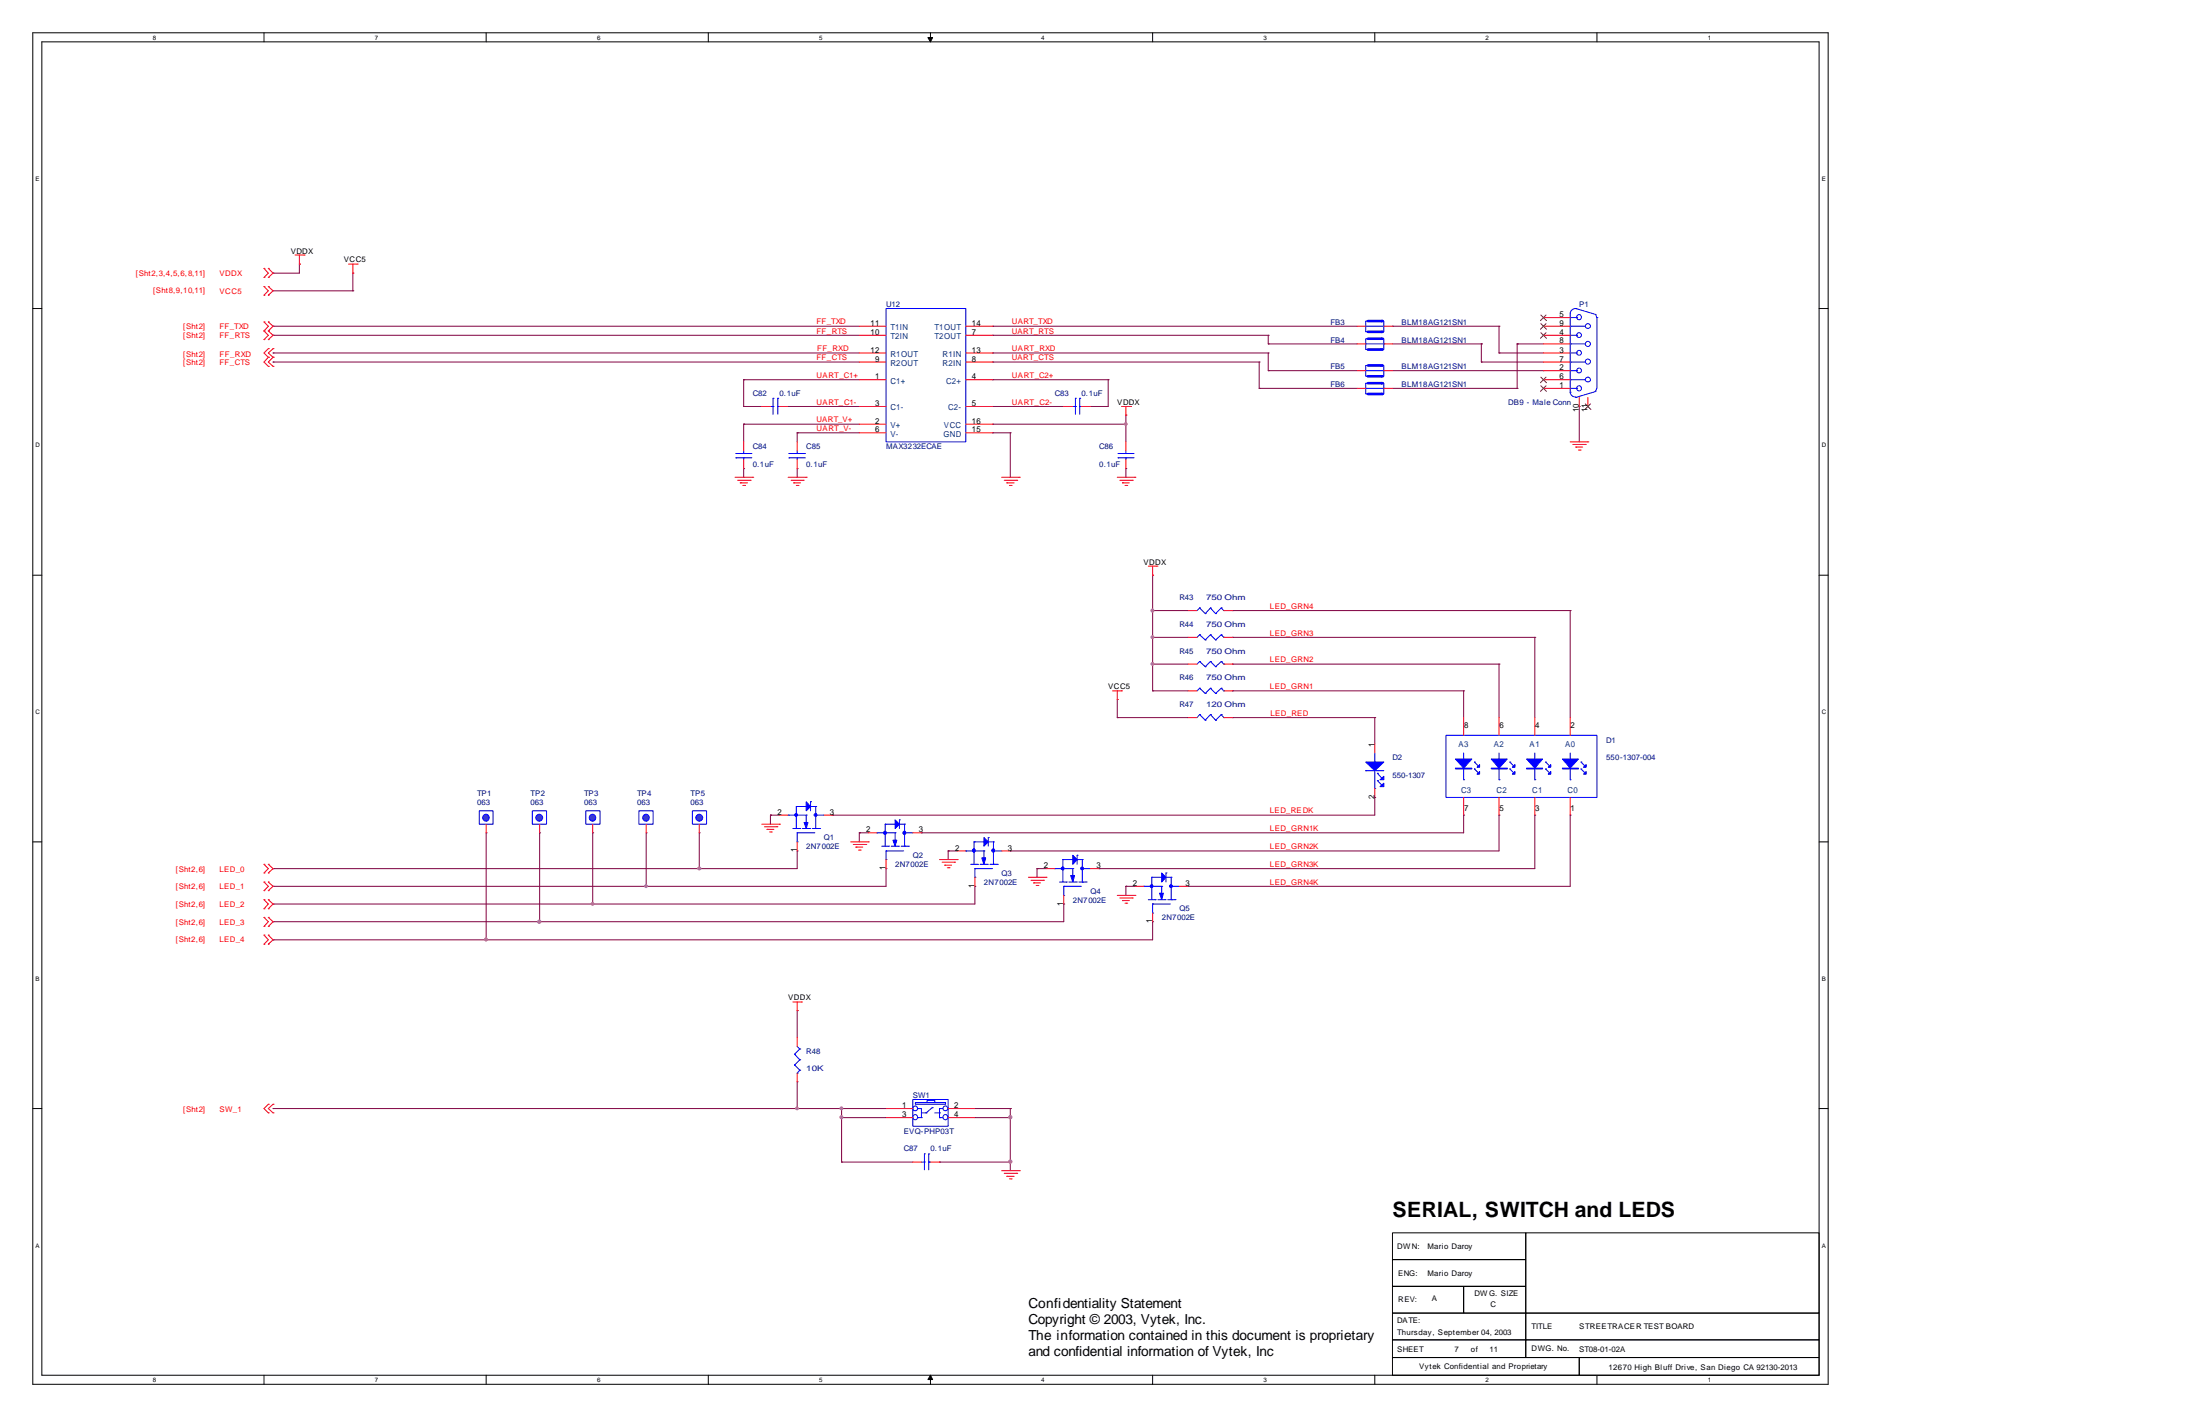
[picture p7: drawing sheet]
<svg xmlns="http://www.w3.org/2000/svg" width="432mm" height="279mm" viewBox="0 0 432 279" stroke-linecap="round" stroke-linejoin="round" font-family="sans-serif">
<g fill="none" stroke="#000" stroke-width=".2">
<path d="M6.4 6.4h352.4v265.2h-352.4zM8.2 8.2h348.8v261.6h-348.8zM51.8 6.4v1.8M95.4 6.4v1.8M139 6.4v1.8M182.6 6.4v1.8M226.2 6.4v1.8M269.8 6.4v1.8M313.4 6.4v1.8M6.4 60.5h1.8M357 60.5h1.8M6.4 112.9h1.8"/>
<path d="M357 112.9h1.8M6.4 165.2h1.8M357 165.2h1.8M6.4 217.5h1.8M357 217.5h1.8M273.3 241.9h26.2v5.2h-26.2zM273.3 247.1h26.2v5.3h-26.2zM273.3 257.6h26.2v5.3h-26.2zM273.3 252.4h14v5.2h-14zM287.3 252.4h12.2v5.2h-12.2zM299.5 241.9h57.5v15.7h-57.5zM299.5 257.6h57.5v5.3h-57.5z"/>
<path d="M51.8 269.8v1.8M95.4 269.8v1.8M139 269.8v1.8M182.6 269.8v1.8M226.2 269.8v1.8M269.8 269.8v1.8M273.3 262.9h26.2v3.5h-26.2zM273.3 266.4h36.7v3.4h-36.7zM299.5 262.9h57.5v3.5h-57.5zM310 266.4h47v3.4h-47zM313.4 269.8v1.8"/>
</g>
<g fill="#000" stroke="#000" stroke-width=".2">
<path d="M182.1 7.4h.9l-.4 .8z" fill-rule="evenodd"/>
<path d="M182.6 269.8l.4 .9h-.9z" fill-rule="evenodd"/>
</g>
<g fill="none" stroke="#800040" stroke-width=".2">
<path d="M53.6 53.6h.1M53.6 57.1h15.7M58.8 51.8h.1M58.8 51.8v1.8h-5.2M69.3 57.1h.1M69.3 53.6h.1M69.3 53.6v3.5M53.6 64h.1M53.6 71h.1M53.6 65.8h.1M53.6 69.3h.1M53.6 69.3h115.1"/>
<path d="M53.6 71h115.1M53.6 64h115.1M53.6 65.8h115.1M146 74.5h.1M146 79.8h.1M146 74.5v5.3M146 79.8h3.5M146 74.5h22.7M154.7 79.8h.1M154.7 79.8h14M194.8 64h.1M194.8 79.8h.1"/>
<path d="M194.8 71h.1M194.8 74.5h.1M194.8 69.3h.1M194.8 65.8h.1M194.8 69.3h54.1M194.8 71h52.3M194.8 79.8h14M194.8 64h71.6M194.8 74.5h22.7M194.8 65.8h54.1M214 79.8h.1M217.5 74.5h.1"/>
<path d="M217.5 74.5v5.3h-3.5M247.1 71h.1M247.1 76.2h.1M247.1 71v5.2M247.1 76.2h19.3M248.9 72.7h.1M248.9 65.8h.1M248.9 69.3h.1M248.9 67.5h.1M248.9 67.5h17.5M248.9 72.7h17.5M248.9 65.8v1.7"/>
<path d="M248.9 69.3v3.4M273.3 64h.1M273.3 67.5h17.4M273.3 64h20.9M273.3 72.7h29.6M273.3 76.2h24.5M290.7 71h.1M290.7 67.5h.1M290.7 71h12.2M290.7 67.5v3.5M294.2 69.3h.1M294.2 64h.1"/>
<path d="M294.2 69.3h8.7M294.2 64v5.3M297.8 67.5h.1M297.8 76.2h.1M297.8 67.5v8.7M297.8 67.5h5.1M302.9 72.7h.1M310 79.8h.1M310 79.8v6.9M146 91.9h.1M146 83.2h.1M146 83.2v3.5"/>
<path d="M146 91.9v1.7M146 83.2h22.7M156.5 91.9h.1M156.5 84.9h.1M156.5 84.9v1.8M156.5 91.9v1.7M156.5 84.9h12.2M194.8 83.2h.1M194.8 84.9h.1M194.8 84.9h3.5M194.8 83.2h26.2M198.3 84.9h.1"/>
<path d="M198.3 84.9v8.7M221 81.4h.1M221 91.9h.1M221 83.2h.1M221 81.4v5.3M221 91.9v1.7M226.2 112.9h.1M226.2 119.8h.1M226.2 112.9v22.7M226.2 119.8h7M241.9 119.8h.1M241.9 119.8h66.3"/>
<path d="M308.2 119.8h.1M308.2 119.8v21M219.3 137.2h.1M219.3 137.2v3.6M226.2 130.3h.1M226.2 135.6h.1M226.2 125.1h.1M226.2 125.1h7M226.2 130.3h7M226.2 135.6h7M241.9 125.1h.1M241.9 130.3h.1"/>
<path d="M241.9 135.6h.1M241.9 125.1h59.3M241.9 130.3h52.3M241.9 135.6h45.4M287.3 135.6h.1M287.3 135.6v5.2M294.2 130.3h.1M294.2 130.3v10.5M301.2 125.1h.1M301.2 125.1v15.7M151.2 159.9h.1M151.2 159.9v1.8"/>
<path d="M151.2 159.9h1.8M163.4 159.9h.1M219.3 140.8h.1M219.3 140.8h13.9M241.9 140.8h.1M241.9 140.8h27.9M269.8 156.5h.1M269.8 140.8h.1M269.8 156.5v3.4h-106.4M269.8 140.8v5.2M287.3 159.9h.1M287.3 159.9v3.5h-106.5"/>
<path d="M294.2 159.9h.1M294.2 159.9v7.1h-95.9M301.2 159.9h.1M301.2 159.9v10.5h-85.5M308.2 159.9h.1M308.2 159.9v14h-75M53.6 170.4h.1M53.6 173.9h.1M53.6 177.4h.1M95.4 163.4h.1M95.4 163.4v21M105.9 163.4h.1"/>
<path d="M105.9 163.4v17.4M116.3 163.4h.1M116.3 177.4h.1M116.3 163.4v14M126.8 163.4h.1M126.8 173.9h.1M126.8 163.4v10.5M137.2 163.4h.1M137.2 170.4h.1M137.2 163.4v7M156.5 167h.1M156.5 167v3.4h-102.9"/>
<path d="M168.7 163.4h.1M168.7 163.4h1.7M168.7 163.4v1.8M173.9 170.4h.1M173.9 170.4v3.5h-120.3M180.8 163.4h.1M186.1 167h.1M186.1 167v1.7M186.1 167h1.8M191.3 173.9h.1M191.3 173.9v3.5h-137.7M198.3 167h.1"/>
<path d="M203.5 170.4h.1M203.5 170.4h1.8M203.5 170.4v1.7M208.8 177.4h.1M208.8 177.4v3.4h-155.2M215.7 170.4h.1M221 173.9h.1M221 173.9h1.8M221 173.9v1.8M233.2 173.9h.1M53.6 180.8h.1M53.6 184.4h.1"/>
<path d="M95.4 184.4h.1M105.9 180.8h.1M156.5 198.3h.1M156.5 198.3v5.2M226.2 180.8h.1M226.2 180.8v3.6h-172.6M53.6 217.5h.1M53.6 217.5h120.3M156.5 217.5h.1M156.5 212.3h.1M156.5 212.3v5.2M165.2 219.3h.1"/>
<path d="M165.2 217.5h.1M165.2 217.5v10.5M165.2 219.3h8.7M191.3 217.5h7M191.3 219.3h7M198.3 219.3h.1M198.3 217.5h.1M198.3 217.5v12.2M165.2 228h.1M165.2 228h14M184.4 228h.1M184.4 228h13.9"/>
<path d="M198.3 228h.1"/>
</g>
<g fill="none" stroke="#f00" stroke-width=".2">
<path d="M51.8 54.4h.1M51.8 52.7h.1M51.8 57.9h.1M51.8 56.2h.1M51.8 52.7l.9 .9-.9 .8M51.8 56.2l.9 .9-.9 .8M52.7 52.7h.1M52.7 54.4h.1M52.7 56.2h.1M52.7 57.9h.1M52.7 52.7l.9 .9-.9 .8M52.7 56.2l.9 .9-.9 .8"/>
<path d="M57.9 50h1.8M58.8 51.8h.1M58.8 50v1.8M59.7 50h.1M68.4 51.8h1.7M69.3 53.6h.1M69.3 51.8v1.8M70.1 51.8h.1M51.8 63.2h.1M51.8 64.9h.1M51.8 66.6h.1M51.8 63.2l.9 .8-.9 .9"/>
<path d="M51.8 64.9l.9 .9-.9 .8M52.7 64.9h.1M52.7 63.2h.1M52.7 66.6h.1M52.7 70.1h.1M52.7 71.9h.1M52.7 68.4h.1M52.7 63.2l.9 .8-.9 .9M52.7 64.9l.9 .9-.9 .8M52.7 70.1l-.9 .9 .9 .9M52.7 68.4l-.9 .9 .9 .8M53.6 70.1h.1"/>
<path d="M53.6 71.9h.1M53.6 68.4h.1M53.6 70.1l-.9 .9 .9 .9M53.6 68.4l-.9 .9 .9 .8M220.1 79.8h1.8M221 79.8v1.6M221.9 79.8h.1M144.3 93.6h3.4M144.8 94.2h2.4M145.3 94.7h.1M145.3 94.7h1.4M145.8 95.2h.3"/>
<path d="M146.1 95.2h.1M147.2 94.2h.1M147.7 93.6h.1M154.7 93.6h3.5M155.3 94.2h2.3M155.8 94.7h.1M155.8 94.7h1.3M156.3 95.2h.3M156.6 95.2h.1M157.6 94.2h.1M158.2 93.6h.1M196.6 93.6h3.5"/>
<path d="M197.1 94.2h2.5M197.6 94.7h.1M197.6 94.7h1.5M198.1 95.2h.4M198.5 95.2h.1M199.6 94.2h.1M200.1 93.6h.1M219.3 93.6h3.5M219.8 94.2h2.4M220.3 94.7h.1M220.3 94.7h1.4M220.8 95.2h.3"/>
<path d="M221 81.4h.1M221.1 95.2h.1M222.2 94.2h.1M222.8 93.6h.1M308.2 86.7h3.5M308.7 87.2h2.4M309.3 87.7h.1M309.3 87.7h1.3M309.8 88.3h.3M310.1 88.3h.1M311.1 87.2h.1M311.7 86.7h.1"/>
<path d="M225.4 111.1h1.7M226.2 112.9h.1M226.2 111.1v1.8M227.1 111.1h.1M218.4 135.6h1.7M219.3 137.2h.1M219.3 135.6v1.6M220.1 135.6h.1M233.2 125.1h1.7M240.2 125.1h1.7M51.8 176.5h.1M51.8 178.3h.1"/>
<path d="M51.8 169.6h.1M51.8 171.3h.1M51.8 173.1h.1M51.8 174.8h.1M51.8 176.5l.9 .9-.9 .9M51.8 169.6l.9 .8-.9 .9M51.8 173.1l.9 .8-.9 .9M52.7 178.3h.1M52.7 176.5h.1M52.7 171.3h.1M52.7 169.6h.1M52.7 174.8h.1"/>
<path d="M52.7 173.1h.1M52.7 176.5l.9 .9-.9 .9M52.7 169.6l.9 .8-.9 .9M52.7 173.1l.9 .8-.9 .9M149.5 161.7h3.5M150 162.2h2.5M150.5 162.7h.1M150.5 162.7h1.4M151 163.2h.4M151.4 163.2h.1M152.5 162.2h.1M153 161.7h.1"/>
<path d="M167 165.2h3.4M167.5 165.7h2.4M168 166.2h.1M168 166.2h1.3M168.5 166.8h.3M168.8 166.8h.1M169.9 165.7h.1M170.4 165.2h.1M184.4 168.7h3.5M184.9 169.2h2.5M185.4 169.8h.1M185.4 169.8h1.4"/>
<path d="M185.9 170.3h.4M186.3 170.3h.1M187.4 169.2h.1M187.9 168.7h.1M201.8 172.1h3.5M202.4 172.7h2.4M202.9 173.2h.1M202.9 173.2h1.3M203.4 173.7h.3M203.7 173.7h.1M204.8 172.7h.1M205.3 172.1h.1"/>
<path d="M219.3 175.7h3.5M219.8 176.2h2.4M220.3 176.7h.1M220.3 176.7h1.4M220.8 177.2h.3M221.1 177.2h.1M222.2 176.2h.1M222.8 175.7h.1M51.8 180h.1M51.8 181.8h.1M51.8 183.5h.1M51.8 185.3h.1"/>
<path d="M51.8 180l.9 .8-.9 1M51.8 183.5l.9 .9-.9 .9M52.7 181.8h.1M52.7 180h.1M52.7 185.3h.1M52.7 183.5h.1M52.7 180l.9 .8-.9 1M52.7 183.5l.9 .9-.9 .9M155.6 196.6h1.7M156.5 198.3h.1M156.5 196.6v1.7M157.3 196.6h.1"/>
<path d="M52.7 216.7h.1M52.7 218.4h.1M52.7 216.7l-.9 .8 .9 .9M53.6 216.7h.1M53.6 218.4h.1M53.6 216.7l-.9 .8 .9 .9M196.6 229.7h3.5M197.1 230.2h2.5M197.6 230.8h.1M197.6 230.8h1.5M198.1 231.3h.4M198.5 231.3h.1"/>
<path d="M199.6 230.2h.1M200.1 229.7h.1"/>
</g>
<g fill="none" stroke="#00f" stroke-width=".2">
<path d="M235.5 124.5h.1M235.5 124.5l-.6 .6M235.5 124.5l1.1 1.1M236.6 125.6h.1M237.6 124.5h.1M237.6 124.5l-1 1.1M237.6 124.5l1 1.1M238.6 125.6h.1M239.7 124.5h.1M239.7 124.5l-1.1 1.1M239.7 124.5l.5 .6M240.2 125.1h.1"/>
<path d="M125.4 159.1h2.8v2.6h-2.8z"/>
</g>
<circle cx="126.8" cy="160.4" r=".65" fill="#4c4cff" stroke="#00f" stroke-width=".2"/>
<path d="M269.8 146v1.7M269.8 154.7v1.8M126.8 161.7v1.7" fill="none" stroke="#f00" stroke-width=".2"/>
<g fill="#00f" stroke="#00f" stroke-width=".2">
<path d="M268.1 149.5h3.5l-1.8 1.7z" fill-rule="evenodd"/>
<path d="M270.8 153l.8-.7v.7z" fill-rule="evenodd"/>
<path d="M270.8 154.3l.8-.6v.6z" fill-rule="evenodd"/>
</g>
<path d="M268.1 75.2h3.5v2.1h-3.5zM268.1 151.2h.1M268.1 151.2h3.5M269.8 149.5h.1M269.8 154.7h.1M269.8 147.7v1.8M269.8 151.2v3.5M270.3 151.7h.1M270.3 153.2h.1M270.3 151.7l.9 1M270.3 153.2l.9 .8" fill="none" stroke="#00f" stroke-width=".2"/>
<path d="M268.5 75.2h2.7" fill="none" stroke="#00f" stroke-width=".51"/>
<circle cx="271.2" cy="75.2" r=".25" fill="#00f"/>
<path d="M268.5 77.3h2.7" fill="none" stroke="#00f" stroke-width=".51"/>
<circle cx="271.2" cy="77.3" r=".25" fill="#00f"/>
<g fill="none" stroke="#00f" stroke-width=".2">
<path d="M268.1 76.2h3.5M271.6 76.2h.1M94.1 159.1h2.7v2.6h-2.7zM154.7 159.9h.1M154.7 159.9h3.5M156.3 158.2h.1M156.3 158.2v4.4M156.3 158.2h1.9M158.2 158.2h.1M158.2 159.9h.1M158.2 159.9v1.8M159.1 157.3h.1"/>
<path d="M159.1 157.3v1.8M159.1 158.2h1M160.1 158.2h.1M160.1 159.9h.1M160.1 158.2v4.4M160.1 159.9h1.6M155.6 162.6h1.4M156.5 163.4h.1M156.5 165.2h.1M156.5 163.4h3.4M156.5 163.4v1.8M157 162.6h.1"/>
<path d="M157.5 162.6h1.4M158.9 162.6h.1M159.4 162.6h1.5M160.1 162.6h.1M160.9 162.6h.1M207 170.4h.1M207 170.4h3.6M207.9 173.1h1.4M208.6 168.7h.1M208.6 168.7v4.4M208.6 168.7h2M208.8 173.9h.1"/>
<path d="M208.8 175.7h.1M208.8 173.9h3.5M208.8 173.9v1.8M209.3 173.1h.1M209.8 173.1h1.4M210.6 168.7h.1M210.6 170.4h.1M210.6 170.4v1.7M211.2 173.1h.1M211.4 167.8h.1M211.4 167.8v1.8M211.4 168.7h1"/>
<path d="M211.8 173.1h1.4M212.4 168.7h.1M212.4 173.1h.1M212.4 170.4h.1M212.4 168.7v4.4M212.4 170.4h1.6M213.2 173.1h.1"/>
</g>
<path d="M266.4 76.2h1.7M271.6 76.2h1.7M153 159.9h1.7M161.7 159.9h1.7M156.5 165.2v1.8M205.3 170.4h1.7M208.8 175.7v1.7M214 170.4h1.7" fill="none" stroke="#f00" stroke-width=".2"/>
<g fill="#00f" stroke="#00f" stroke-width=".2">
<path d="M210.6 167.8l.8 .9-.8 .9z" fill-rule="evenodd"/>
<path d="M210.1 171.8h.8l-.3 1.3z" fill-rule="evenodd"/>
<path d="M158.2 157.3l.9 .9-.9 .9z" fill-rule="evenodd"/>
<path d="M157.8 161.4h.8l-.4 1.2z" fill-rule="evenodd"/>
<circle cx="212.4" cy="170.4" r=".29"/>
<circle cx="208.6" cy="170.4" r=".29"/>
<circle cx="160.1" cy="159.9" r=".29"/>
<circle cx="156.3" cy="159.9" r=".29"/>
</g>
<circle cx="95.4" cy="160.4" r=".65" fill="#4c4cff" stroke="#00f" stroke-width=".2"/>
<path d="M233.2 119.8h1.7M240.2 119.8h1.7M95.4 161.7v1.7" fill="none" stroke="#f00" stroke-width=".2"/>
<g fill="none" stroke="#00f" stroke-width=".2">
<path d="M235.5 119.3h.1M235.5 119.3l-.6 .5M235.5 119.3l1.1 1.1M237.6 119.3h.1M237.6 119.3l-1 1.1M237.6 119.3l1 1.1M239.7 119.3h.1M239.7 119.3l-1.1 1.1M239.7 119.3l.5 .5M240.2 119.8h.1M236.6 120.4h.1M238.6 120.4h.1"/>
<path d="M135.9 159.1h2.8v2.6h-2.8z"/>
</g>
<circle cx="137.3" cy="160.4" r=".67" fill="#4c4cff" stroke="#00f" stroke-width=".2"/>
<g fill="none" stroke="#f00" stroke-width=".2">
<path d="M168.7 64h5.2M168.7 65.8h5.2M168.7 69.3h5.2M168.7 71h5.2M168.7 74.5h5.2M168.7 79.8h5.2M189.6 64h5.2M189.6 65.8h5.2M189.6 69.3h5.2M189.6 71h5.2M189.6 74.5h5.2M189.6 79.8h5.2"/>
<path d="M302.9 62.3h5.3M302.9 64h5.3M302.9 65.8h5.3M302.9 67.5h5.3M302.9 69.3h5.3M302.9 71h5.3M302.9 72.7h5.3M302.9 74.5h5.3M302.9 76.2h5.3M310 78v1.8M311.7 78v1.8M146 86.7v1.8"/>
<path d="M146 90.2v1.7M168.7 83.2h5.2M168.7 84.9h5.2M189.6 83.2h5.2M189.6 84.9h5.2M221 86.7v1.8M221 90.2v1.7M233.2 140.8h1.7M240.2 140.8h1.7M287.3 140.8v3.5M287.3 156.5v3.4M294.2 140.8v3.5"/>
<path d="M294.2 156.5v3.4M301.2 140.8v3.5M301.2 156.5v3.4M308.2 140.8v3.5M308.2 156.5v3.4M137.2 161.7v1.7M170.4 163.4h1.7M173.9 168.7v1.7M179.2 163.4h1.6M187.9 167h1.7M191.3 172.1v1.8M196.6 167h1.7"/>
<path d="M156.5 203.5v1.8M156.5 210.6v1.7M173.9 217.5h5.3M173.9 219.3h5.3M186.1 217.5h5.2M186.1 219.3h5.2"/>
</g>
<g fill="#00f" stroke="#00f" stroke-width=".2">
<path d="M175.7 160.9l.8 .8-.8 .9z" fill-rule="evenodd"/>
<path d="M175.3 164.8h.7l-.3 1.2z" fill-rule="evenodd"/>
<path d="M306.7 148.9h3.1l-1.6 1.8z" fill-rule="evenodd"/>
<path d="M306.7 150.7h3.1v.2h-3.1z" fill-rule="evenodd"/>
<path d="M311.3 151.4v.5h-.5z" fill-rule="evenodd"/>
<path d="M310.8 150.5l.5-.5v.5z" fill-rule="evenodd"/>
<path d="M299.6 148.9h3.2l-1.6 1.8z" fill-rule="evenodd"/>
<path d="M299.6 150.7h3.2v.2h-3.2z" fill-rule="evenodd"/>
<path d="M304.4 151.4v.5h-.5z" fill-rule="evenodd"/>
<path d="M304.4 150v.5h-.5z" fill-rule="evenodd"/>
<path d="M292.7 148.9h3.1l-1.6 1.8z" fill-rule="evenodd"/>
<path d="M292.7 150.7h3.1v.2h-3.1z" fill-rule="evenodd"/>
<path d="M297.3 151.4v.5h-.5z" fill-rule="evenodd"/>
<path d="M296.8 150.5l.5-.5v.5z" fill-rule="evenodd"/>
<path d="M285.7 148.9h3.2l-1.6 1.8z" fill-rule="evenodd"/>
<path d="M285.7 150.7h3.2v.2h-3.2z" fill-rule="evenodd"/>
<path d="M290.4 151.4v.5h-.5z" fill-rule="evenodd"/>
<path d="M290.4 150v.5h-.5z" fill-rule="evenodd"/>
<path d="M193.1 164.3l.9 .9-.9 .8z" fill-rule="evenodd"/>
<path d="M192.7 168.3h.8l-.4 1.3z" fill-rule="evenodd"/>
<circle cx="177.5" cy="163.4" r=".31"/>
<circle cx="173.7" cy="163.4" r=".31"/>
<circle cx="194.9" cy="166.9" r=".31"/>
<circle cx="191.1" cy="166.9" r=".31"/>
</g>
<g fill="none" stroke="#00f" stroke-width=".2">
<path d="M173.9 60.5h15.7v26.2h-15.7zM308.2 64h.1M308.2 67.5h.1M308.2 71h.1M308.2 74.5h.1M308.2 77h.1M308.2 77a1.04 1.04 0 0 0 1.1 .9M308.2 62.3h1.3M308.2 64h2.9M308.2 65.8h1.3M308.2 67.5h2.9M308.2 69.3h1.3"/>
<path d="M308.2 71h2.9M308.2 72.7h1.3M308.2 74.5h2.9M308.2 76.2h1.3M309.3 60.5h.1M309.3 78h.1M309.3 60.5h-.1a1.03 1.03 0 0 0-1 1.1v15.4M309.3 60.5l4 1.2M309.5 62.3h.1M309.5 65.8h.1M309.5 69.3h.1M309.5 72.7h.1"/>
<path d="M309.5 76.2h.1M313.2 61.7l.2 .6M313.3 76.8l-4 1.2M313.4 76.2l-.2 .5M313.4 62.3h.1M313.4 62.3v13.9M144.4 89h.1M144.4 89.8h.1M144.4 89h3.2M144.4 89.8h3.2M146 89.8h.1M146 89h.1"/>
<path d="M146 88.5v.5M146 89.8v.4M219.5 89h.1M219.5 89.8h.1M219.5 89h3.1M219.5 89.8h3.1M221 89.8h.1M221 89h.1M221 88.5v.5M221 89.8v.4M104.5 159.1h2.8v2.6h-2.8zM235.5 140.2h.1"/>
<path d="M235.5 140.2l-.6 .6M235.5 140.2l1.1 1.1M236.6 141.3h.1M237.6 140.2h.1M237.6 140.2l-1 1.1M237.6 140.2l1 1.1M238.6 141.3h.1M239.7 140.2h.1M239.7 140.2l-1.1 1.1M239.7 140.2l.5 .6M240.2 140.8h.1M283.8 144.3h29.6v12.2h-29.6z"/>
<path d="M287.3 153h.1M287.3 147.7v5.3M289.4 150.9h.1M289.4 149.5h.1M289.4 150.9l.7 .7M289.4 149.5l.7 .7M294.2 153h.1M294.2 147.7v5.3M296.3 150.9h.1M296.3 149.5h.1M296.3 150.9l.7 .7M296.3 149.5l.7 .7"/>
<path d="M301.2 153h.1M301.2 147.7v5.3M303.4 150.9h.1M303.4 149.5h.1M303.4 150.9l.6 .7M303.4 149.5l.6 .7M308.2 153h.1M308.2 147.7v5.3M310.3 150.9h.1M310.3 149.5h.1M310.3 150.9l.7 .7M310.3 149.5l.7 .7"/>
<path d="M172.1 163.4h.1M172.1 163.4h3.6M173.1 166h1.3M173.7 161.7h.1M173.7 161.7v4.3M173.7 161.7h2M173.9 167h.1M173.9 168.7h.1M173.9 167h3.5M173.9 167v1.7M174.4 166h.1M174.9 166h1.5"/>
<path d="M175.7 161.7h.1M175.7 163.4h.1M175.7 163.4v1.8M176.4 166h.1M176.5 160.9h.1M176.5 160.9v1.7M176.5 161.7h1M176.9 166h1.4M177.5 161.7h.1M177.5 166h.1M177.5 163.4h.1M177.5 161.7v4.3"/>
<path d="M177.5 163.4h1.7M178.3 166h.1M189.6 167h.1M189.6 167h3.5M190.5 169.6h1.4M191.2 165.2h.1M191.2 165.2v4.4M191.2 165.2h1.9M191.3 170.4h.1M191.3 172.1h.1M191.3 170.4h3.5M191.3 170.4v1.7"/>
<path d="M191.9 169.6h.1M192.4 169.6h1.4M193.1 165.2h.1M193.1 167h.1M193.1 167v1.7M193.8 169.6h.1M194 164.3h.1M194 164.3v1.7M194 165.2h1M194.3 169.6h1.4M195 165.2h.1M195 169.6h.1"/>
<path d="M195 167h.1M195 167h1.6M195 165.2v4.4M195.7 169.6h.1M156 206.8h.1M156 209h.1M156 206.8l1 1.1M156 209l1 1M156.5 210.6h.1M156.5 205.3l.5 .5M157 205.8h.1M157 207.9h.1"/>
<path d="M157 210h.1M157 205.8l-1 1M157 207.9l-1 1.1M157 210l-.5 .6M179.2 215.7h6.9v5.3h-6.9zM179.7 216.3h5.9v.4h-5.9zM180.2 217.5h.1M180.2 219.3h.1M180.2 217.5h.6v1.8M180.2 219.3h.6M180.8 219.3h.1M180.8 218.4h1"/>
<path d="M181.8 218.4h.1M181.9 215.9h1.6v.4h-1.6zM183 217.3h.1M183 217.3l-1.2 1.1M183.5 218.4h.9M184.4 217.5h.1M184.4 219.3h.1M184.4 218.4h.1M184.4 217.5h.7M184.4 219.3h.7M184.4 217.5v1.8"/>
<circle cx="309.9" cy="62.2" r=".49"/>
<circle cx="309.9" cy="76.2" r=".49"/>
<circle cx="309.9" cy="65.8" r=".47"/>
<circle cx="309.9" cy="72.7" r=".47"/>
<circle cx="309.9" cy="69.2" r=".47"/>
<circle cx="311.7" cy="71" r=".5"/>
<circle cx="311.7" cy="67.5" r=".5"/>
<circle cx="311.7" cy="74.5" r=".48"/>
<circle cx="311.7" cy="64" r=".48"/>
<circle cx="179.6" cy="219.2" r=".49"/>
<circle cx="179.6" cy="217.5" r=".47"/>
<circle cx="185.5" cy="219.2" r=".49"/>
<circle cx="185.5" cy="217.5" r=".47"/>
</g>
<path d="M302.4 61.8l1.1 1.1M302.4 63.5l1.1 1.1M302.4 65.3l1.1 1.1M302.4 74l1.1 1.1M302.4 75.7l1.1 1.1M303.4 61.8l-1.1 1.1M303.4 63.5l-1.1 1.1M303.4 65.3l-1.1 1.1M303.4 74l-1.1 1.1M303.4 75.7l-1.1 1.1M311.1 79.2l1.2 1.1M312.2 79.2l-1.1 1.1" fill="none" stroke="#804000" stroke-width=".2"/>
<circle cx="105.8" cy="160.4" r=".67" fill="#4c4cff" stroke="#00f" stroke-width=".2"/>
<path d="M105.9 161.7v1.7" fill="none" stroke="#f00" stroke-width=".2"/>
<path d="M268.1 66.5h3.5v2.1h-3.5z" fill="none" stroke="#00f" stroke-width=".2"/>
<path d="M268.5 66.5h2.7" fill="none" stroke="#00f" stroke-width=".51"/>
<circle cx="271.2" cy="66.5" r=".25" fill="#00f"/>
<path d="M268.5 68.6h2.7" fill="none" stroke="#00f" stroke-width=".51"/>
<circle cx="271.2" cy="68.6" r=".25" fill="#00f"/>
<g fill="none" stroke="#00f" stroke-width=".2">
<path d="M268.1 63h3.5v2.1h-3.5zM268.1 67.5h3.5M271.6 67.5h.1M235.5 135h.1M235.5 129.8h.1M235.5 135l-.6 .6M235.5 135l1.1 1.1M235.5 129.8l-.6 .5M235.5 129.8l1.1 1M236.6 136.1h.1M236.6 130.8h.1M237.6 135h.1"/>
<path d="M237.6 129.8h.1M237.6 135l-1 1.1M237.6 135l1 1.1M237.6 129.8l-1 1M237.6 129.8l1 1M238.6 136.1h.1M238.6 130.8h.1M239.7 135h.1M239.7 129.8h.1M239.7 135l-1.1 1.1M239.7 135l.5 .6M239.7 129.8l-1.1 1"/>
<path d="M239.7 129.8l.5 .5M240.2 135.6h.1M240.2 130.3h.1"/>
</g>
<path d="M266.4 67.5h1.7M271.6 67.5h1.7M233.2 135.6h1.7M233.2 130.3h1.7M240.2 135.6h1.7M240.2 130.3h1.7" fill="none" stroke="#f00" stroke-width=".2"/>
<path d="M268.5 63h2.7" fill="none" stroke="#00f" stroke-width=".51"/>
<circle cx="271.2" cy="63" r=".25" fill="#00f"/>
<path d="M268.5 65.1h2.7" fill="none" stroke="#00f" stroke-width=".51"/>
<circle cx="271.2" cy="65.1" r=".25" fill="#00f"/>
<g fill="none" stroke="#00f" stroke-width=".2">
<path d="M151.2 79.8h.5M151.7 78.1h.1M151.7 79.8h.1M151.7 78.1v3.2M152.7 79.8h.1M152.7 78.1h.1M152.7 79.8h.3M152.7 78.1v3.2M268.1 64h3.5M271.6 64h.1M154.9 89h.1M154.9 89.8h.1"/>
<path d="M154.9 89h3.2M154.9 89.8h3.2M156.5 89.8h.1M156.5 89h.1M156.5 88.5v.5M156.5 89.8v.4M115 159.1h2.8v2.6h-2.8zM224.5 173.9h.1M224.5 173.9h3.5M225.4 176.5h1.3M226.1 172.1h.1M226.1 172.1v4.4"/>
<path d="M226.1 172.1h1.9M226.2 177.4h.1M226.2 179.2h.1M226.2 177.4h3.5M226.2 177.4v1.8M226.7 176.5h.1M227.2 176.5h1.5M228 172.1h.1M228 173.9h.1M228 173.9v1.8M228.7 176.5h.1M228.9 171.3h.1"/>
<path d="M228.9 171.3v1.8M228.9 172.1h1M229.2 176.5h1.4M229.9 172.1h.1M229.9 176.5h.1M229.9 173.9h.1M229.9 172.1v4.4M229.9 173.9h1.6M230.6 176.5h.1"/>
</g>
<path d="M149.5 79.8h1.7M153 79.8h1.7M266.4 64h1.7M271.6 64h1.7M156.5 86.7v1.8M156.5 90.2v1.7M222.8 173.9h1.7M226.2 179.2v1.6M231.5 173.9h1.7" fill="none" stroke="#f00" stroke-width=".2"/>
<g fill="#00f" stroke="#00f" stroke-width=".2">
<path d="M228 171.3l.9 .8-.9 1z" fill-rule="evenodd"/>
<path d="M227.6 175.3h.7l-.3 1.2z" fill-rule="evenodd"/>
<circle cx="229.8" cy="173.9" r=".29"/>
<circle cx="226" cy="173.9" r=".29"/>
</g>
<circle cx="116.3" cy="160.4" r=".65" fill="#4c4cff" stroke="#00f" stroke-width=".2"/>
<path d="M116.3 161.7v1.7M179.2 228h1.6M182.6 228h1.8" fill="none" stroke="#f00" stroke-width=".2"/>
<path d="M268.1 71.7h3.5v2.1h-3.5zM180.8 228h.6M181.4 226.4h.1M181.4 228h.1M181.4 226.4v3.1M182.3 228h.1M182.3 226.4h.1M182.3 228h.3M182.3 226.4v3.1" fill="none" stroke="#00f" stroke-width=".2"/>
<path d="M268.5 71.7h2.7" fill="none" stroke="#00f" stroke-width=".51"/>
<circle cx="271.2" cy="71.7" r=".25" fill="#00f"/>
<path d="M268.5 73.8h2.7" fill="none" stroke="#00f" stroke-width=".51"/>
<circle cx="271.2" cy="73.8" r=".25" fill="#00f"/>
<path d="M210.6 79.8h.5M211.1 78.1h.1M211.1 79.8h.1M211.1 78.1v3.2M211.9 79.8h.1M211.9 78.1h.1M211.9 79.8h.4M211.9 78.1v3.2M268.1 72.7h3.5M271.6 72.7h.1" fill="none" stroke="#00f" stroke-width=".2"/>
<path d="M208.8 79.8h1.8M212.3 79.8h1.7M266.4 72.7h1.7M271.6 72.7h1.7" fill="none" stroke="#f00" stroke-width=".2"/>
<g fill="#f0f" stroke="#f0f" stroke-width=".2">
<circle cx="156.4" cy="217.5" r=".29"/>
<circle cx="126.8" cy="173.9" r=".29"/>
<circle cx="105.8" cy="180.8" r=".33"/>
<circle cx="220.9" cy="83.2" r=".29"/>
<circle cx="165.1" cy="219.2" r=".31"/>
<circle cx="198.3" cy="219.2" r=".33"/>
<circle cx="137.3" cy="170.4" r=".31"/>
<circle cx="116.3" cy="177.3" r=".29"/>
<circle cx="95.4" cy="184.3" r=".31"/>
<circle cx="226.2" cy="130.3" r=".29"/>
<circle cx="198.3" cy="227.9" r=".33"/>
<circle cx="226.2" cy="125" r=".29"/>
<circle cx="226.2" cy="119.8" r=".31"/>
<circle cx="165.1" cy="217.5" r=".29"/>
</g>
<text font-size="4.1" x="273.3" y="238.8">SERIAL, SWITCH and LEDS</text>
<g font-size="2.7">
<text x="201.8" y="256.6">Confidentiality Statement</text>
<text x="201.8" y="259.8">Copyright © 2003, Vytek, Inc.</text>
<text x="201.8" y="262.9">The information contained in this document is proprietary</text>
<text x="201.8" y="266">and confidential information of Vytek, Inc</text>
</g>
<g font-size="1.6">
<text x="170.9" y="63.9">11</text>
<text x="170.9" y="65.7">10</text>
<text x="190.8" y="63.9">14</text>
<text x="190.8" y="65.7">7</text>
<text x="306.1" y="62.2">5</text>
<text x="306.1" y="63.9">9</text>
<text x="306.1" y="65.7">4</text>
<text x="170.9" y="69.2">12</text>
<text x="171.8" y="71">9</text>
<text x="190.8" y="69.2">13</text>
<text x="190.8" y="71">8</text>
<text x="306.1" y="67.4">8</text>
<text x="306.1" y="69.2">3</text>
<text x="306.1" y="71">7</text>
<text x="171.8" y="74.4">1</text>
<text x="190.8" y="74.4">4</text>
<text x="306.1" y="72.6">2</text>
<text x="306.1" y="74.4">6</text>
<text x="306.1" y="76.1">1</text>
<text x="171.8" y="79.7">3</text>
<text x="171.8" y="83.1">2</text>
<text x="190.8" y="83.1">16</text>
<text x="190.8" y="79.7">5</text>
<text x="309.9" y="80.9" transform="rotate(-90 309.9 80.9)">10</text>
<text x="311.6" y="80.9" transform="rotate(-90 311.6 80.9)">11</text>
<text x="171.8" y="84.8">6</text>
<text x="190.8" y="84.8">15</text>
<text x="287.4" y="142.7">8</text>
<text x="294.3" y="142.7">6</text>
<text x="301.3" y="142.7">4</text>
<text x="308.3" y="142.7">2</text>
<text x="269.7" y="146.6" transform="rotate(-90 269.7 146.6)">1</text>
<text x="152.6" y="159.9">2</text>
<text x="162.9" y="159.9">3</text>
<text x="269.7" y="156.7" transform="rotate(-90 269.7 156.7)">2</text>
<text x="287.4" y="159.2">7</text>
<text x="294.3" y="159.2">5</text>
<text x="301.3" y="159.2">3</text>
<text x="308.3" y="159.2">1</text>
<text x="156.4" y="167.2" transform="rotate(-90 156.4 167.2)">1</text>
<text x="170" y="163.3">2</text>
<text x="180.3" y="163.3">3</text>
<text x="187.5" y="166.9">2</text>
<text x="197.8" y="166.9">3</text>
<text x="173.8" y="170.7" transform="rotate(-90 173.8 170.7)">1</text>
<text x="204.9" y="170.3">2</text>
<text x="215.2" y="170.3">3</text>
<text x="222.3" y="173.8">2</text>
<text x="232.7" y="173.8">3</text>
<text x="191.3" y="174.2" transform="rotate(-90 191.3 174.2)">1</text>
<text x="208.7" y="177.7" transform="rotate(-90 208.7 177.7)">1</text>
<text x="226.1" y="181.2" transform="rotate(-90 226.1 181.2)">1</text>
<text x="177" y="217.4">1</text>
<text x="177" y="219.2">3</text>
<text x="187.3" y="217.4">2</text>
<text x="187.3" y="219.2">4</text>
</g>
<g font-size="1.6" fill="#004080">
<text x="174.8" y="64.8">T1IN</text>
<text x="183.4" y="64.8">T1OUT</text>
<text x="174.8" y="66.5">T2IN</text>
<text x="174.8" y="70">R1OUT</text>
<text x="174.8" y="71.8">R2OUT</text>
<text x="183.4" y="66.5">T2OUT</text>
<text x="185" y="70">R1IN</text>
<text x="185" y="71.8">R2IN</text>
<text x="174.8" y="75.3">C1+</text>
<text x="185.7" y="75.3">C2+</text>
<text x="174.8" y="80.5">C1-</text>
<text x="174.8" y="84">V+</text>
<text x="185.3" y="84">VCC</text>
<text x="186.1" y="80.5">C2-</text>
<text x="174.8" y="85.7">V-</text>
<text x="185.2" y="85.7">GND</text>
<text x="286.3" y="146.6">A3</text>
<text x="293.2" y="146.6">A2</text>
<text x="300.2" y="146.6">A1</text>
<text x="307.2" y="146.6">A0</text>
<text x="286.8" y="155.6">C3</text>
<text x="293.7" y="155.6">C2</text>
<text x="300.7" y="155.6">C1</text>
<text x="307.7" y="155.6">C0</text>
</g>
<g font-size="1.5">
<text x="57.1" y="49.8">VDDX</text>
<text x="67.5" y="51.5">VCC5</text>
<text x="219.3" y="79.4">VDDX</text>
<text x="224.5" y="110.8">VDDX</text>
<text x="217.5" y="135.2">VCC5</text>
<text x="154.7" y="196.3">VDDX</text>
<text x="274.2" y="245.1">DW N:</text>
<text x="280.2" y="245.1">Mario Daroy</text>
<text x="274.4" y="250.4">ENG:</text>
<text x="280.2" y="250.4">Mario Daroy</text>
<text x="274.4" y="255.4">REV:</text>
<text x="281" y="255.2">A</text>
<text x="289.4" y="254.3">DW G. SIZE</text>
<text x="292.5" y="256.5">C</text>
<text x="274.2" y="261.9">Thursday, September 04, 2003</text>
<text x="274.2" y="259.6">DATE:</text>
<text x="300.6" y="260.8">TITLE</text>
<text x="310" y="260.8">STREETRACE R TEST BOARD</text>
<text x="274.2" y="265.2">SHEET</text>
<text x="278.6" y="268.6">Vytek Confidential and Proprietary</text>
<text x="285.5" y="265.3">7</text>
<text x="288.7" y="265.2">of</text>
<text x="292.4" y="265.3">11</text>
<text x="300.6" y="265">DWG. No.</text>
<text x="310" y="265.2">ST08-01-02A</text>
<text x="315.7" y="268.8">12670 High Bluff Drive, San Diego CA 92130-2013</text>
</g>
<g font-size="1.5" fill="#f00">
<text x="26.7" y="54.1">[Sht2,3,4,5,6,8,11]</text>
<text x="30.1" y="57.4">[Sht8,9,10,11]</text>
<text x="43.1" y="54.1">VDDX</text>
<text x="43.1" y="57.7">VCC5</text>
<text x="36" y="64.6">[Sht2]</text>
<text x="43.1" y="64.6">FF_TXD</text>
<text x="160.3" y="63.7">FF_TXD</text>
<text x="160.3" y="65.4">FF_RTS</text>
<text x="198.6" y="63.7">UART_TXD</text>
<text x="198.6" y="65.4">UART_RTS</text>
<text x="36" y="66.4">[Sht2]</text>
<text x="36" y="71.7">[Sht2]</text>
<text x="36" y="70">[Sht2]</text>
<text x="43.1" y="66.4">FF_RTS</text>
<text x="43.1" y="71.7">FF_CTS</text>
<text x="43.1" y="70">FF_RXD</text>
<text x="160.3" y="70.7">FF_CTS</text>
<text x="160.4" y="68.9">FF_RXD</text>
<text x="198.6" y="70.7">UART_CTS</text>
<text x="198.6" y="68.9">UART_RXD</text>
<text x="160.3" y="74.2">UART_C1+</text>
<text x="198.6" y="74.2">UART_C2+</text>
<text x="160.3" y="82.9">UART_V+</text>
<text x="160.3" y="79.4">UART_C1-</text>
<text x="198.6" y="79.4">UART_C2-</text>
<text x="160.3" y="84.6">UART_V-</text>
<text x="249.3" y="119.5">LED_GRN4</text>
<text x="249.3" y="124.7">LED_GRN3</text>
<text x="249.3" y="130">LED_GRN2</text>
<text x="249.3" y="135.2">LED_GRN1</text>
<text x="249.3" y="140.5">LED_RED</text>
<text x="249.3" y="159.6">LED_REDK</text>
<text x="249.3" y="163.1">LED_GRN1K</text>
<text x="249.3" y="166.6">LED_GRN2K</text>
<text x="34.5" y="171">[Sht2,6]</text>
<text x="43.1" y="171">LED_0</text>
<text x="249.3" y="173.6">LED_GRN4K</text>
<text x="249.3" y="170.1">LED_GRN3K</text>
<text x="34.5" y="178">[Sht2,6]</text>
<text x="34.5" y="174.5">[Sht2,6]</text>
<text x="43.1" y="178">LED_2</text>
<text x="43.1" y="174.5">LED_1</text>
<text x="34.5" y="181.4">[Sht2,6]</text>
<text x="34.5" y="184.9">[Sht2,6]</text>
<text x="43.1" y="181.4">LED_3</text>
<text x="43.1" y="184.9">LED_4</text>
<text x="36" y="218.3">[Sht2]</text>
<text x="43.1" y="218.3">SW_1</text>
</g>
<g font-size="1.5" fill="#000080">
<text x="173.9" y="60.2">U12</text>
<text x="261.1" y="63.8">FB3</text>
<text x="275.1" y="63.8">BLM18AG121SN1</text>
<text x="310" y="60.2">P1</text>
<text x="261.1" y="67.2">FB4</text>
<text x="275.1" y="67.2">BLM18AG121SN1</text>
<text x="147.7" y="77.6">C82</text>
<text x="153" y="77.6">0.1uF</text>
<text x="207" y="77.6">C83</text>
<text x="212.3" y="77.6">0.1uF</text>
<text x="261.1" y="75.9">FB6</text>
<text x="261.1" y="72.5">FB5</text>
<text x="275.1" y="75.9">BLM18AG121SN1</text>
<text x="275.1" y="72.5">BLM18AG121SN1</text>
<text x="296" y="79.4">DB9 - Male Conn</text>
<text x="147.7" y="88.1">C84</text>
<text x="158.2" y="88.1">C85</text>
<text x="173.9" y="88.1">MAX3232ECAE</text>
<text x="215.7" y="88.1">C86</text>
<text x="147.7" y="91.6">0.1uF</text>
<text x="158.2" y="91.6">0.1uF</text>
<text x="215.7" y="91.6">0.1uF</text>
<text x="231.5" y="117.8">R43</text>
<text x="236.7" y="117.8">750 Ohm</text>
<text x="231.5" y="123">R44</text>
<text x="236.7" y="123">750 Ohm</text>
<text x="231.5" y="128.3">R45</text>
<text x="236.7" y="128.3">750 Ohm</text>
<text x="231.5" y="133.5">R46</text>
<text x="236.7" y="133.5">750 Ohm</text>
<text x="231.5" y="138.7">R47</text>
<text x="236.7" y="138.7">120 Ohm</text>
<text x="273.3" y="149.2">D2</text>
<text x="315.2" y="145.7">D1</text>
<text x="315.2" y="149.2">550-1307-004</text>
<text x="273.3" y="152.7">550-1307</text>
<text x="93.6" y="156.1">TP1</text>
<text x="93.6" y="157.9">063</text>
<text x="104.1" y="156.1">TP2</text>
<text x="104.1" y="157.9">063</text>
<text x="114.6" y="156.1">TP3</text>
<text x="114.6" y="157.9">063</text>
<text x="125.1" y="156.1">TP4</text>
<text x="125.1" y="157.9">063</text>
<text x="135.6" y="156.1">TP5</text>
<text x="135.6" y="157.9">063</text>
<text x="158.2" y="166.6">2N7002E</text>
<text x="161.7" y="164.8">Q1</text>
<text x="175.7" y="170.1">2N7002E</text>
<text x="179.2" y="168.4">Q2</text>
<text x="193.1" y="173.6">2N7002E</text>
<text x="196.6" y="171.9">Q3</text>
<text x="210.6" y="177.1">2N7002E</text>
<text x="214" y="175.3">Q4</text>
<text x="231.5" y="178.8">Q5</text>
<text x="228" y="180.6">2N7002E</text>
<text x="158.2" y="206.8">R48</text>
<text x="158.2" y="210.2">10K</text>
<text x="179.2" y="215.5">SW1</text>
<text x="177.4" y="222.4">EVQ-PHP03T</text>
<text x="177.4" y="225.9">C87</text>
<text x="182.6" y="225.9">0.1uF</text>
</g>
<g font-size="1.2">
<text x="30" y="7.8">8</text>
<text x="73.6" y="7.8">7</text>
<text x="117.2" y="7.8">6</text>
<text x="160.8" y="7.8">5</text>
<text x="204.4" y="7.8">4</text>
<text x="248" y="7.8">3</text>
<text x="291.6" y="7.8">2</text>
<text x="335.2" y="7.8">1</text>
<text x="6.9" y="35.5">E</text>
<text x="357.5" y="35.5">E</text>
<text x="6.9" y="87.8">D</text>
<text x="357.5" y="87.8">D</text>
<text x="6.9" y="140.1">C</text>
<text x="357.5" y="140.1">C</text>
<text x="6.9" y="192.4">B</text>
<text x="357.5" y="192.4">B</text>
<text x="6.9" y="244.8">A</text>
<text x="357.5" y="244.8">A</text>
<text x="30" y="271.2">8</text>
<text x="73.6" y="271.2">7</text>
<text x="117.2" y="271.2">6</text>
<text x="160.8" y="271.2">5</text>
<text x="204.4" y="271.2">4</text>
<text x="248" y="271.2">3</text>
<text x="291.6" y="271.2">2</text>
<text x="335.2" y="271.2">1</text>
</g>
</svg>
